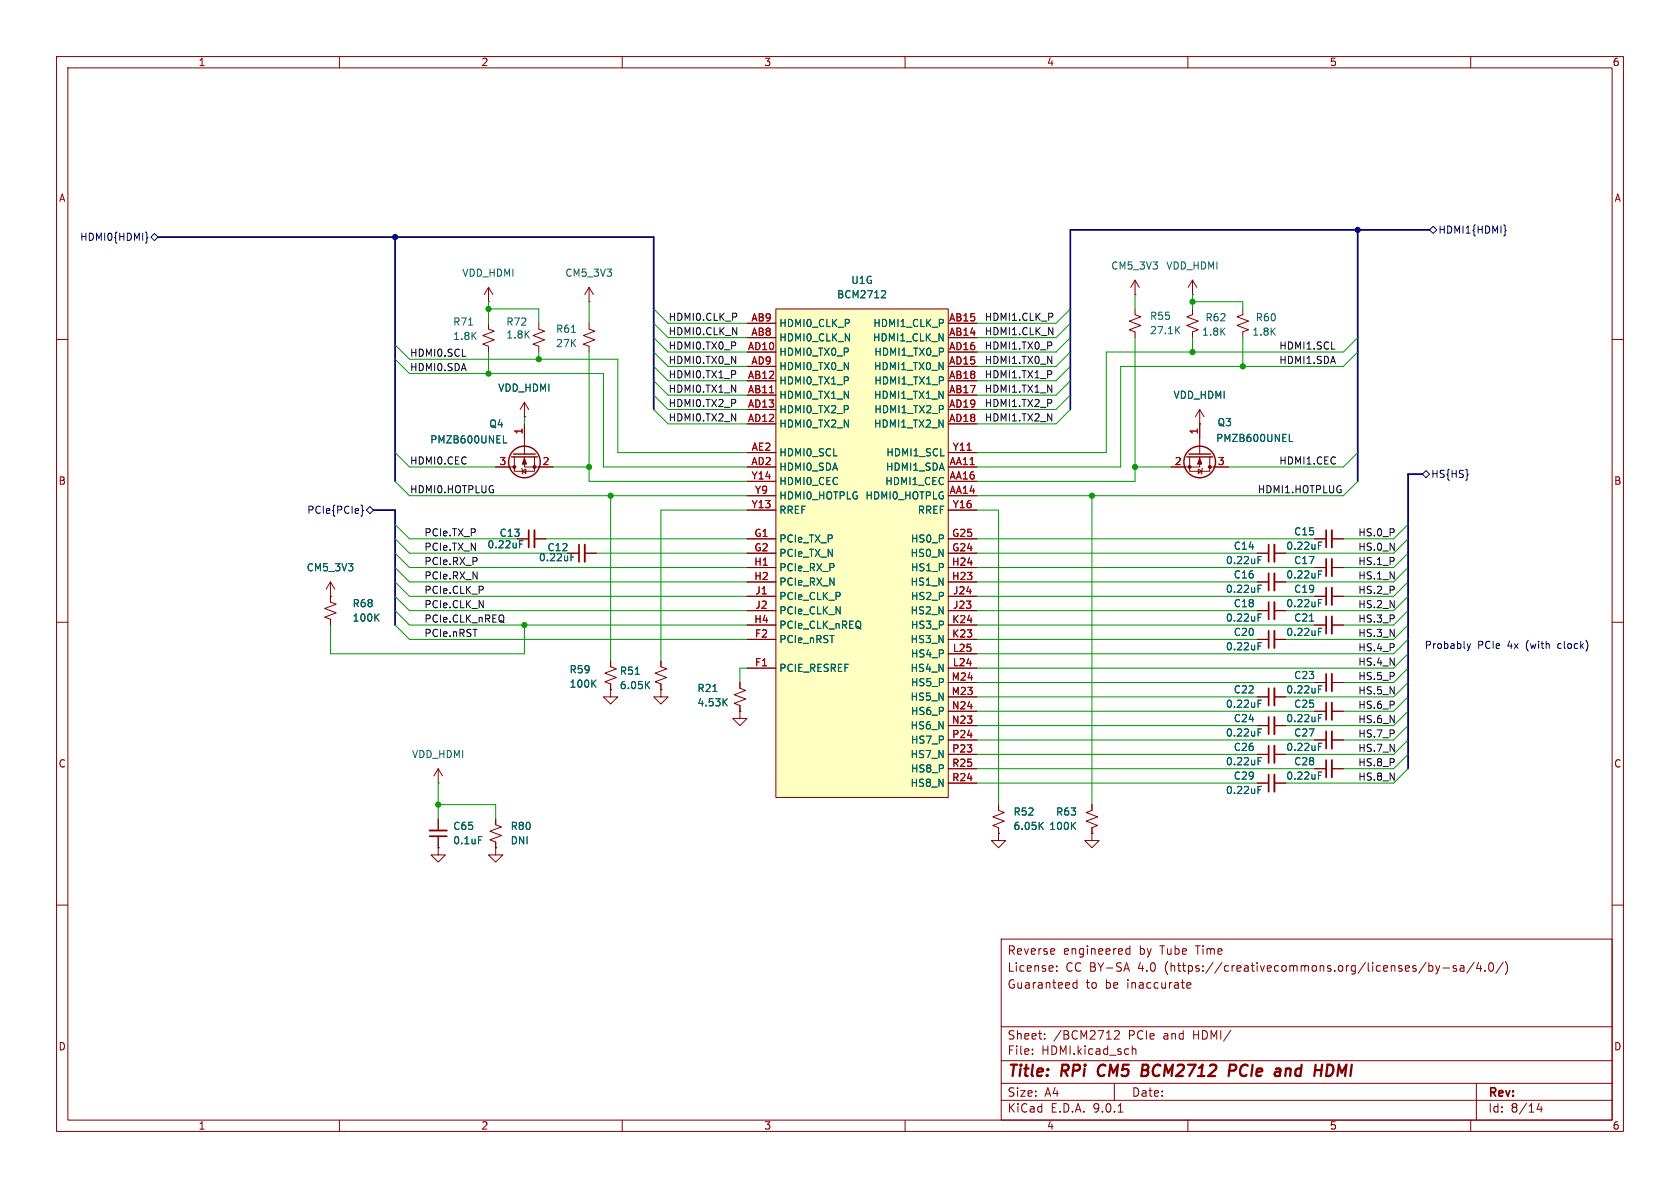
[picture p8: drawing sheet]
<svg xmlns="http://www.w3.org/2000/svg" width="297mm" height="210mm" viewBox="0 0 297 210" stroke-linecap="round" stroke-linejoin="round" font-family="sans-serif">
<g fill="none" stroke="#840000" stroke-width=".18">
<path d="M10 10h277v190h-277zM12 12h273v186h-273zM60 10v2M110 10v2M160 10v2M210 10v2M260 10v2M200.7 52.1h.1M200.7 54.6v1l1 .4-2.1 .8 2.1 .7-2.1 .8 1.1 .4v1M200.7 49.5l-.8 1.3M200.7 49.5l.7 1.3M200.7 49.5v2.6"/>
<path d="M210.8 54.6v1l-1 .4 2 .8-2 .7 2 .8-1 .4v1M210.8 52.1h.1M210.8 49.5v2.6M210.8 49.5l-.7 1.3M210.8 49.5l.8 1.3M219.7 54.6v1l-1 .4 2 .8-2 .7 2 .8-1 .4v1M10 60h2M212.1 74.9h.1M212.1 72.4l-.8 1.3M212.1 72.4l.8 1.3M212.1 72.4v7.9M285 60h2"/>
<path d="M91.4 95.3h2.1M94.5 95.3h2M100.3 97.8h2.1M103.4 97.8h2M210.3 80.8v2.5h3.6v-2.5M211.8 82.9l.7 .4-.7 .4zM212.1 80.8v1.8h-5.1M212.6 82.8l-.1 .1v.8l-.2 .1M213.9 82.6h3.3M232.4 95.3h2M235.5 95.3h2M10 110h2"/>
<path d="M58.4 105.4h.1M58.4 102.9l-.7 1.2M58.4 102.9l.8 1.2M58.4 102.9v2.5M222.2 102.9h2.1M222.2 108h2.1M222.2 113h2.1M225.3 102.9h2M225.3 108h2M225.3 113h2M232.4 105.4h2M232.4 100.3h2"/>
<path d="M232.4 110.5h2M235.5 105.4h2M235.5 100.3h2M235.5 110.5h2M285 110h2M77.5 138.4h.1M77.5 135.9l-.8 1.3M77.5 135.9l.7 1.3M77.5 135.9v2.5M222.2 123.2h2.1M222.2 138.4h2.1M222.2 133.4h2.1"/>
<path d="M222.2 128.3h2.1M225.3 123.2h2M225.3 138.4h2M225.3 133.4h2M225.3 128.3h2M232.4 120.7h2M232.4 125.7h2M232.4 130.8h2M232.4 135.9h2M235.5 120.7h2M235.5 125.7h2M235.5 130.8h2"/>
<path d="M235.5 135.9h2M87.6 144.8v1l1 .4-2 .7 2 .8-2 .8 1 .3v1.1M87.6 149.9v1.2h1.3l-1.3 1.3-1.2-1.3h1.2M87.6 149.9h.1M10 160h2M177 166h108v32h-108zM186.4 167.8l.1 .3-.8 .1M186.8 171.6v.1M186.8 170.8v.1M190.4 173.2v1.5M190.4 173.8l-.4-.1-.3 .3v.4l.1 .2h.6M199.2 170.2l.5 1.5"/>
<path d="M199.7 167.2v1.5M199.7 167.8l-.4-.1-.3 .3v.4l.2 .2h.5M209.8 174.2l.7-.1v-.3l-.5-.1-.2 .2 .1 .7h.6M252.6 170.2v1.5M252.6 170.8l.4-.1 .3 .3v.4l-.1 .2h-.6M253.8 170.7l.4 1M254.2 171.7l-.2 .4-.2 .1M254.5 170.7l-.3 1M255.1 171.1h1.1M257.5 170.8l-.4-.1-.2 .2 .1 .2 .5 .2v.3h-.6M258.2 170.8h.5l.1 .9M258.8 171.1h-.5a.29 .29 0 0 0-.2 .3 .29 .29 0 0 0 .2 .3l.5-.1"/>
<path d="M260.6 170.1l-1.3 2M261.4 170.1l-.4 1.1h1M261.7 170.7v1M262.5 171.6v.1M263.3 170.3l.2-.1a.81 .81 0 0 1 .6 .6 .81 .81 0 0 1-.3 .8l-.1 .1a.81 .81 0 0 1-.4-1.4zM265.7 170.1l-1.2 2M266.1 170a1.72 1.72 0 0 1 0 2.3M285 160h2M60 198v2M110 198v2M160 198v2M177 194.5h108"/>
<path d="M177 191.5h108M177 187.5h108M177 181.5h108M182.5 186.3v.1M182.5 185.5v.1M184.7 183.6v.1M184.7 182.8v.1M197 191.5v3M197 182.3l.6-.1 .2 .1 .1 .3-.9 1.1h.9M197.7 196.6h.8M200.2 184.9v1.5M200.2 185.5l.2-.1 .3 .1 .1 .9"/>
<path d="M210 198v2M260 198v2M261 191.5v6.5M272.1 195l-.4 1.1h1M272.5 195.6v1"/>
</g>
<path d="M194.4 188.5a1.27 1.27 0 0 0 0 1.6M201.9 189.2h.7M202.6 189.2l.2 .1M202.7 188.2h-.7l-.2 2 .9-.1M202.8 189.1l-.2 .1M217.3 189.3h.8a.55 .55 0 0 0 .4-.5 .55 .55 0 0 0-.3-.6h-.7l-.3 2M227.4 188.9l-.2 1.3M227.9 188.9l-.6 .2M234.7 188.2l.7 .1 .3 .4M235.7 189.4a1 1 0 0 1-1.3 .8" fill="none" stroke="#840000" stroke-width=".4"/>
<g fill="none" stroke="#840000" stroke-width=".3">
<path d="M93.5 93.7v3.1M102.4 96.3v3M234.4 93.7v3.1M234.4 98.8v3.1M224.3 101.3v3.1M224.3 106.4v3.1M224.3 111.5v3.1M234.4 103.9v3M234.4 109v3M234.4 119.1v3.1M224.3 121.7v3M224.3 126.7v3.1"/>
<path d="M224.3 131.8v3.1M224.3 136.9v3.1M234.4 124.2v3.1M234.4 129.3v3M234.4 134.4v3"/>
</g>
<g fill="none" stroke="#840000" stroke-width=".33">
<path d="M94.5 93.7v3.1M103.4 96.3v3M235.5 93.7v3.1M235.5 98.8v3.1M225.3 101.3v3.1M225.3 106.4v3.1M225.3 111.5v3.1M235.5 103.9v3M235.5 109v3M235.5 119.1v3.1M225.3 121.7v3M225.3 126.7v3.1"/>
<path d="M225.3 131.8v3.1M225.3 136.9v3.1M235.5 124.2v3.1M235.5 129.3v3M235.5 134.4v3"/>
</g>
<g fill="none" stroke="#006464" stroke-width=".18">
<path d="M208 58.3l.6 .7M208.6 57.7l-.8 .8M227.9 78h.6M91.9 96.2h.4M91.9 95.6h.6M101 98.5h.4M101 97.9h.6M233.1 96.4h.4M233.1 95.8h.6M222.4 104.1h.4M222.4 103.4h.6M222.4 109.1h.4"/>
<path d="M222.4 108.5h.6M222.4 114.2h.4M222.4 113.6h.6M231.5 109.8h.7M233.1 106.6h.4M233.1 106h.6M233.1 101.5h.4M233.1 100.9h.6M233.1 111.7h.4M233.1 111.1h.6M222.4 124.4h.4M222.4 123.8h.6"/>
<path d="M222.4 139.6h.4M222.4 139h.6M222.4 134.5h.4M222.4 133.9h.6M222.4 129.5h.4M222.4 128.8h.6M233.1 121.8h.4M233.1 121.2h.6M233.1 126.9h.4M233.1 126.3h.6M233.1 132h.4M233.1 131.4h.6"/>
<path d="M233.1 137.1h.4M233.1 136.5h.6"/>
</g>
<g fill="none" stroke="#840000" stroke-width=".25">
<path d="M209.8 80.8h4.6M210.2 80.3h3.8"/>
<circle cx="212.1" cy="81.7" r="2.79"/>
</g>
<g fill="#840000" stroke="#840000" stroke-width=".18">
<path d="M212.1 81l.4 1h-.8z"/>
<circle cx="213.9" cy="82.5" r=".25"/>
<circle cx="210.3" cy="82.5" r=".25"/>
</g>
<path d="M137.2 54.6h30.4v86.4h-30.4z" fill="#ffffc2"/>
<g fill="none" stroke="#840000" stroke-width=".18">
<path d="M86.4 57.2v1l1 .3-2.1 .8 2.1 .8-2.1 .7 1.1 .4v1M86.4 53.3h.1M86.4 50.8v2.5M86.4 50.8l-.8 1.3M86.4 50.8l.7 1.3M95.2 57.2v1l1.1 .3-2.1 .8 2.1 .8-2.1 .7 1 .4v1M104.1 57.2v1l1.1 .3-2.1 .8 2.1 .8-2.1 .7 1 .4v1M104.1 53.3h.1M104.1 50.8v2.5M104.1 50.8l-.7 1.3M104.1 50.8l.8 1.3M132.1 57.2h5.1"/>
<path d="M132.1 59.7h5.1M137.2 54.6h30.4v86.4h-30.4zM167.6 57.2h5.1M167.6 59.7h5.1M92.7 73.7h.1M92.7 71.1v2.6M92.7 74.9v5.4M92.7 71.1l-.8 1.3M92.7 71.1l.8 1.3M132.1 62.2h5.1M132.1 64.8h5.1M132.1 67.3h5.1"/>
<path d="M132.1 69.9h5.1M132.1 72.4h5.1M132.1 74.9h5.1M167.6 62.2h5.1M167.6 64.8h5.1M167.6 67.3h5.1M167.6 69.9h5.1M167.6 72.4h5.1M167.6 74.9h5.1M212.1 74.9h.1M212.1 74.9v2.6M87.6 82.6h3.3"/>
<path d="M90.9 80.8v2.5h3.6v-2.5M91.4 95.3h2.1M92.2 82.8l.1 .1v.8l.2 .1M92.3 83.3l.7-.4v.8zM92.7 80.8v1.8h5.1M94.5 95.3h2M100.3 97.8h2.1M103.4 97.8h2M132.1 80h5.1M132.1 82.6h5.1M132.1 85.1h5.1M132.1 87.6h5.1"/>
<path d="M132.1 90.2h5.1M132.1 95.3h5.1M132.1 97.8h5.1M167.6 80h5.1M167.6 82.6h5.1M167.6 85.1h5.1M167.6 87.6h5.1M167.6 90.2h5.1M167.6 95.3h5.1M167.6 97.8h5.1M207 82.6h2.5M214.6 82.6h2.6"/>
<path d="M222.2 97.8h2.1M225.3 97.8h2M232.4 95.3h2M235.5 95.3h2M58.4 105.4v1l1 .4-2 .8 2 .7-2 .8 1 .4v1M58.4 105.4h.1M107.9 116.8v1.1l1.1 .3-2.1 .8 2.1 .8-2.1 .7 1 .4v1M116.8 116.8v1.1l1.1 .3-2.1 .8 2.1 .8-2.1 .7 1 .4v1M132.1 100.3h5.1M132.1 102.9h5.1M132.1 105.4h5.1M132.1 108h5.1"/>
<path d="M132.1 110.5h5.1M132.1 113h5.1M132.1 118.1h5.1M167.6 100.3h5.1M167.6 102.9h5.1M167.6 105.4h5.1M167.6 108h5.1M167.6 110.5h5.1M167.6 113h5.1M167.6 118.1h5.1M167.6 115.6h5.1M222.2 102.9h2.1"/>
<path d="M222.2 108h2.1M222.2 113h2.1M225.3 102.9h2M225.3 108h2M225.3 113h2M232.4 100.3h2M232.4 105.4h2M232.4 110.5h2M235.5 100.3h2M235.5 105.4h2M235.5 110.5h2M107.9 121.9v1.3h1.3l-1.3 1.3-1.2-1.3h1.2"/>
<path d="M107.9 121.9h.1M116.8 121.9v1.3h1.3l-1.3 1.3-1.2-1.3h1.2M116.8 121.9h.1M130.8 125.7v1.3h1.3l-1.3 1.3-1.3-1.3h1.3M130.8 125.7h.1M130.8 120.7v1l1 .3-2 .8 2 .8-2 .7 1 .4v1M167.6 120.7h5.1M167.6 123.2h5.1M167.6 125.7h5.1M167.6 128.3h5.1M167.6 130.8h5.1M167.6 133.4h5.1"/>
<path d="M167.6 135.9h5.1M167.6 138.4h5.1M222.2 123.2h2.1M222.2 128.3h2.1M222.2 133.4h2.1M222.2 138.4h2.1M225.3 123.2h2M225.3 128.3h2M225.3 133.4h2M225.3 138.4h2M232.4 120.7h2M232.4 125.7h2"/>
<path d="M232.4 130.8h2M232.4 135.9h2M235.5 120.7h2M235.5 125.7h2M235.5 130.8h2M235.5 135.9h2M77.5 149.9v1.2h1.2l-1.2 1.3-1.3-1.3h1.3M77.5 149.9h.1M77.5 144.8v2M77.5 147.8v2.1M87.6 149.9h.1M87.6 144.8v1"/>
<path d="M87.6 148.8v1.1M176.5 142.2v1.1l1 .3-2 .8 2 .8-2 .7 1 .4v1M176.5 147.3v1.3h1.3l-1.3 1.3-1.2-1.3h1.2M176.5 147.3h.1M193 142.2v1.1l-1 .3 2.1 .8-2.1 .8 2.1 .7-1.1 .4v1M193 147.3v1.3h-1.2l1.2 1.3 1.3-1.3h-1.3M193 147.3h.1"/>
</g>
<path d="M136 69.4h.8" fill="none" stroke="#a90000" stroke-width=".18"/>
<g fill="none" stroke="#006464" stroke-width=".18">
<path d="M82.8 57.5h.8M101 58.7h.8M156 51.4h.5l.1 .3-.8 .9h.8M89 78.3h.6M227.9 78h.6M91.9 96.2h.4M91.9 95.6h.6M101 98.5h.4M101 97.9h.6M222.4 99h.4M222.4 98.4h.6M233.1 96.4h.4"/>
<path d="M233.1 95.8h.6M66.5 109.1l.5 .7M67 108.5l-.7 .8M112.3 119.2h.7M222.4 104.1h.4M222.4 103.4h.6M222.4 109.1h.4M222.4 108.5h.6M222.4 114.2h.4M222.4 113.6h.6M231.5 109.8h.7M233.1 106.6h.4"/>
<path d="M233.1 106h.6M233.1 101.5h.4M233.1 100.9h.6M233.1 111.7h.4M233.1 111.1h.6M104.8 120.8l.6 .7M105.4 120.2l-.8 .7M114.3 121l.5 .7M114.8 120.5l-.7 .7M126 122.2h.7M128 124.1l.6 .7M128.6 123.5l-.8 .7"/>
<path d="M222.4 124.4h.4M222.4 123.8h.6M222.4 139.6h.4M222.4 139h.6M222.4 129.5h.4M222.4 128.8h.6M222.4 134.5h.4M222.4 133.9h.6M233.1 121.8h.4M233.1 121.2h.6M233.1 132h.4M233.1 131.4h.6"/>
<path d="M233.1 126.9h.4M233.1 126.3h.6M233.1 137.1h.4M233.1 136.5h.6M84.6 147.9h.6M183.9 145.9l.5 .7M184.4 145.4l-.7 .7M189.6 145.9l.5 .7M190.1 145.4l-.7 .7"/>
</g>
<path d="M224.3 96.3v3M75.9 147.8h3.1" fill="none" stroke="#840000" stroke-width=".3"/>
<path d="M225.3 96.3v3M75.9 146.8h3.1" fill="none" stroke="#840000" stroke-width=".33"/>
<g fill="none" stroke="#840000" stroke-width=".25">
<path d="M90.4 80.8h4.6M90.8 80.3h3.8"/>
<circle cx="92.7" cy="81.7" r="2.79"/>
</g>
<g fill="#840000" stroke="#840000" stroke-width=".18">
<path d="M92.7 81l.4 1h-.8z"/>
<circle cx="90.9" cy="82.5" r=".25"/>
<circle cx="94.5" cy="82.5" r=".25"/>
</g>
<path d="M265.9 39.8l.2 .1v.7l.2 .1-.2 .2v.6l-.2 .2M25.8 41l.2 .2v.6l.1 .2-.1 .2v.6l-.2 .2M26.7 41.9l.6-.6 .6 .6-.6 .6zM252.7 40.6l.7-.6 .6 .6-.6 .7zM63.8 89.3l.3 .2v.6l.1 .2-.1 .1v.7l-.3 .1M65.4 89.5l.6 .7-.6 .6-.6-.6zM251.5 83.8l.6-.6 .6 .6-.6 .7z" fill="none" stroke="#000084" stroke-width=".18"/>
<path d="M130 70.7v.5M130 60.6v.4M130 65.6v.5M185.9 70.7v.5M185.9 60.6v.4M185.9 65.6v.5" fill="none" stroke="#0f0f0f" stroke-width=".18"/>
<path d="M27.9 41.9h87.7v30.5M69.8 41.9v43.2M240 40.6v44.5M252.7 40.6h-63.5v31.8M66 90.2h3.8v20.3M251.5 83.8h-2.6v52.1" fill="none" stroke="#000084" stroke-width=".3"/>
<g fill="none" stroke="#009600" stroke-width=".18">
<path d="M86.4 54.6h8.8v2.6M86.4 53.3v3.9M104.1 53.3v3.9M115.6 59.7l2.5 2.5h14M115.6 57.2l2.5 2.5h14M115.6 54.6l2.5 2.6h14M189.2 59.7l-2.5 2.5h-14M189.2 57.2l-2.5 2.5h-14M189.2 54.6l-2.5 2.6h-14M200.7 52.1v2.5M200.7 59.7v25.4h-28M210.8 52.1v2.5"/>
<path d="M210.8 59.7v2.5M210.8 53.3h8.9v1.3M219.7 59.7v5.1M240 59.7l-2.5 2.5h-41.9v17.8h-22.9M69.8 63.5l2.6 2.5h34.3v16.6h25.4M69.8 61l2.6 2.5h36.8v16.5h22.9M86.4 62.2v3.8M92.7 73.7v1.2M95.2 62.2v1.3M104.1 62.2v22.9h28M115.6 62.2l2.5 2.6h14M115.6 67.3l2.5 2.6h14"/>
<path d="M115.6 64.8l2.5 2.5h14M115.6 72.4l2.5 2.5h14M115.6 69.9l2.5 2.5h14M189.2 62.2l-2.5 2.6h-14M189.2 67.3l-2.5 2.6h-14M189.2 64.8l-2.5 2.5h-14M189.2 72.4l-2.5 2.5h-14M189.2 69.9l-2.5 2.5h-14M240 62.2l-2.5 2.6h-39.4v17.8h-25.4M69.8 95.3l2.6 2.5h27.9M69.8 92.7l2.6 2.6h19M69.8 80l2.6 2.6h15.2"/>
<path d="M69.8 85.1l2.6 2.5h59.7M69.8 97.8l2.6 2.5h59.7M96.5 95.3h35.6M97.8 82.6h6.3M105.4 97.8h26.7M107.9 87.6v29.2M132.1 90.2h-15.3v26.6M172.7 97.8h49.5M172.7 95.3h59.7M172.7 90.2h3.8v52M193 87.6v54.6M200.7 82.6h6.3"/>
<path d="M240 80l-2.5 2.6h-20.3M240 85.1l-2.5 2.5h-64.8M248.9 95.3l-2.5 2.5h-19.1M248.9 92.7l-2.5 2.6h-8.9M248.9 97.8l-2.5 2.5h-8.9M58.4 110.5v5.1h34.3v-5.1M69.8 105.4l2.6 2.6h59.7M69.8 110.5l2.6 2.5h59.7M69.8 100.3l2.6 2.6h59.7M69.8 102.9l2.6 2.5h59.7M69.8 108l2.6 2.5h59.7M132.1 118.1h-1.3v2.6"/>
<path d="M172.7 108h49.5M172.7 113h49.5M172.7 102.9h49.5M172.7 105.4h59.7M172.7 100.3h59.7M172.7 110.5h59.7M248.9 105.4l-2.5 2.6h-19.1M248.9 110.5l-2.5 2.5h-19.1M248.9 100.3l-2.5 2.6h-19.1M248.9 118.1l-2.5 2.6h-8.9M248.9 102.9l-2.5 2.5h-8.9M248.9 115.6l-2.5 2.5h-73.7"/>
<path d="M248.9 108l-2.5 2.5h-8.9M248.9 113l-2.5 2.6h-73.7M77.5 138.4v6.4M172.7 120.7h59.7M172.7 125.7h59.7M172.7 135.9h59.7M172.7 130.8h59.7M172.7 123.2h49.5M172.7 128.3h49.5M172.7 138.4h49.5M172.7 133.4h49.5M248.9 123.2l-2.5 2.5h-8.9"/>
<path d="M248.9 133.4l-2.5 2.5h-8.9M248.9 128.3l-2.5 2.5h-8.9M248.9 120.7l-2.5 2.5h-19.1M248.9 125.7l-2.5 2.6h-19.1M248.9 135.9l-2.5 2.5h-19.1M248.9 130.8l-2.5 2.6h-19.1M77.5 142.2h10.1v2.6"/>
</g>
<path d="M259.4 113.8l.3 .8M259.7 114.6l-.3 .5M260 113.8l-.3 .8" fill="none" stroke="#0000c2" stroke-width=".18"/>
<g fill="#000084" stroke="#000084" stroke-width=".18">
<circle cx="240" cy="40.6" r=".46"/>
<circle cx="69.8" cy="41.9" r=".46"/>
</g>
<g fill="#009600" stroke="#009600" stroke-width=".18">
<circle cx="210.8" cy="53.3" r=".46"/>
<circle cx="219.7" cy="64.8" r=".46"/>
<circle cx="193" cy="87.6" r=".46"/>
<circle cx="210.8" cy="62.2" r=".46"/>
<circle cx="200.7" cy="82.6" r=".46"/>
<circle cx="107.9" cy="87.6" r=".46"/>
<circle cx="86.4" cy="54.6" r=".46"/>
<circle cx="86.4" cy="66" r=".46"/>
<circle cx="95.2" cy="63.5" r=".46"/>
<circle cx="104.1" cy="82.6" r=".46"/>
<circle cx="92.7" cy="110.5" r=".46"/>
<circle cx="77.5" cy="142.2" r=".46"/>
</g>
<g font-size="2.8" fill="#840000">
<text x="178" y="190.9">Title:</text>
<text x="187.7" y="190.9">RPi</text>
<text x="194.9" y="190.9">CM5</text>
<text x="203.4" y="190.9">BCM2712</text>
<text x="219.7" y="190.9">PCIe</text>
<text x="228.7" y="190.9">and</text>
<text x="236.4" y="190.9">HDMI</text>
</g>
<g font-size="2.1" fill="#840000">
<text x="178" y="172">License:</text>
<text x="178" y="169">Reverse</text>
<text x="187.9" y="169">engineered</text>
<text x="188.4" y="172">CC BY-SA</text>
<text x="201.3" y="172">4.0</text>
<text x="201.5" y="169">by</text>
<text x="205.3" y="169">Tube</text>
<text x="206.2" y="172">(https://creativecommons.org/licenses/by-sa/4.0/)</text>
<text x="211.7" y="169">Time</text>
<text x="178" y="175">Guaranteed</text>
<text x="191.9" y="175">to</text>
<text x="195.5" y="175">be</text>
<text x="199.4" y="175">inaccurate</text>
<text x="178" y="184">Sheet:</text>
<text x="186.2" y="184">/BCM2712</text>
<text x="199.5" y="184">PCIe</text>
<text x="205.8" y="184">and</text>
<text x="211.2" y="184">HDMI/</text>
<text x="178" y="186.7">File:</text>
<text x="184.1" y="186.7">HDMI.kicad_sch</text>
<text x="178" y="196.9">KiCad</text>
<text x="178" y="194.1">Size:</text>
<text x="184.7" y="194.1">A4</text>
<text x="185.7" y="196.9">E.D.A.</text>
<text x="193.3" y="196.9">9.0.1</text>
<text x="200" y="194.1">Date:</text>
<text x="263" y="194.3">Rev:</text>
<text x="263" y="196.9">Id:</text>
<text x="267.1" y="196.9">8/14</text>
</g>
<g font-size="1.8" fill="#840000">
<text x="35" y="11.9">1</text>
<text x="85" y="11.9">2</text>
<text x="135" y="11.9">3</text>
<text x="185" y="11.9">4</text>
<text x="235" y="11.9">5</text>
<text x="285" y="11.9">6</text>
<text x="10.3" y="35.9">A</text>
<text x="285.3" y="35.9">A</text>
<text x="10.3" y="85.9">B</text>
<text x="285.3" y="85.9">B</text>
<text x="10.3" y="135.9">C</text>
<text x="285.3" y="135.9">C</text>
<text x="10.3" y="185.9">D</text>
<text x="285.3" y="185.9">D</text>
<text x="35" y="199.9">1</text>
<text x="85" y="199.9">2</text>
<text x="135" y="199.9">3</text>
<text x="185" y="199.9">4</text>
<text x="235" y="199.9">5</text>
<text x="285" y="199.9">6</text>
</g>
<g font-size="1.8" fill="#000084">
<text x="254.2" y="41.5">HDMI1{HDMI}</text>
<text x="14.1" y="42.8">HDMI0{HDMI}</text>
<text x="252.9" y="84.7">HS{HS}</text>
<text x="54.2" y="91">PCIe{PCIe}</text>
</g>
<g font-size="1.8" fill="#006464">
<text x="196.4" y="47.9">CM5_3V3</text>
<text x="206.1" y="47.9">VDD_HDMI</text>
<text x="81.6" y="49.1">VDD_HDMI</text>
<text x="99.8" y="49.1">CM5_3V3</text>
<text x="147.9" y="52.9">BCM2712</text>
<text x="150.4" y="50.4">U1G</text>
<text x="80" y="57.8">R71</text>
<text x="89.4" y="57.8">R72</text>
<text x="98.2" y="59">R61</text>
<text x="137.7" y="58">HDMI0_CLK_P</text>
<text x="154.3" y="58">HDMI1_CLK_P</text>
<text x="203.2" y="59.3">27.1K</text>
<text x="203.2" y="56.7">R55</text>
<text x="212.4" y="59.5">1.8K</text>
<text x="213" y="57">R62</text>
<text x="221.3" y="59.5">1.8K</text>
<text x="221.9" y="57">R60</text>
<text x="80" y="60.3">1.8K</text>
<text x="89.4" y="60">1.8K</text>
<text x="98.2" y="61.6">27K</text>
<text x="137.7" y="60.6">HDMI0_CLK_N</text>
<text x="137.7" y="63.1">HDMI0_TX0_P</text>
<text x="137.7" y="65.6">HDMI0_TX0_N</text>
<text x="154.2" y="60.6">HDMI1_CLK_N</text>
<text x="154.4" y="65.6">HDMI1_TX0_N</text>
<text x="154.5" y="63.1">HDMI1_TX0_P</text>
<text x="88" y="69.4">VDD_HDMI</text>
<text x="137.7" y="68.2">HDMI0_TX1_P</text>
<text x="137.7" y="70.7">HDMI0_TX1_N</text>
<text x="154.4" y="70.7">HDMI1_TX1_N</text>
<text x="154.5" y="68.2">HDMI1_TX1_P</text>
<text x="207.4" y="70.7">VDD_HDMI</text>
<text x="86.4" y="75.8">Q4</text>
<text x="137.7" y="73.3">HDMI0_TX2_P</text>
<text x="137.7" y="75.8">HDMI0_TX2_N</text>
<text x="154.4" y="75.8">HDMI1_TX2_N</text>
<text x="154.5" y="73.3">HDMI1_TX2_P</text>
<text x="215.1" y="75.5">Q3</text>
<text x="76" y="78.6">PMZB600UNEL</text>
<text x="137.7" y="80.9">HDMI0_SCL</text>
<text x="137.7" y="83.4">HDMI0_SDA</text>
<text x="156.5" y="83.4">HDMI1_SDA</text>
<text x="156.6" y="80.9">HDMI1_SCL</text>
<text x="214.9" y="78.3">PMZB600UNEL</text>
<text x="137.7" y="86">HDMI0_CEC</text>
<text x="137.7" y="88.5">HDMI0_HOTPLG</text>
<text x="152.9" y="88.5">HDMI0_HOTPLG</text>
<text x="156.4" y="86">HDMI1_CEC</text>
<text x="88.2" y="95.1">C13</text>
<text x="137.7" y="91">RREF</text>
<text x="162.2" y="91">RREF</text>
<text x="228.7" y="94.8">C15</text>
<text x="54.1" y="101.2">CM5_3V3</text>
<text x="86.1" y="97.1">0.22uF</text>
<text x="95.2" y="99.4">0.22uF</text>
<text x="96.7" y="97.6">C12</text>
<text x="137.7" y="96.1">PCIe_TX_P</text>
<text x="137.7" y="98.7">PCIe_TX_N</text>
<text x="137.7" y="101.2">PCIe_RX_P</text>
<text x="160.9" y="98.7">HS0_N</text>
<text x="160.9" y="96.1">HS0_P</text>
<text x="160.9" y="101.2">HS1_P</text>
<text x="216.6" y="99.9">0.22uF</text>
<text x="218" y="97.4">C14</text>
<text x="227.3" y="97.4">0.22uF</text>
<text x="228.7" y="99.9">C17</text>
<text x="62.2" y="107.5">R68</text>
<text x="137.7" y="103.7">PCIe_RX_N</text>
<text x="137.7" y="106.3">PCIe_CLK_P</text>
<text x="160.9" y="103.7">HS1_N</text>
<text x="160.9" y="106.3">HS2_P</text>
<text x="216.6" y="105">0.22uF</text>
<text x="218" y="102.5">C16</text>
<text x="218" y="107.5">C18</text>
<text x="227.3" y="107.5">0.22uF</text>
<text x="227.3" y="102.5">0.22uF</text>
<text x="228.7" y="105">C19</text>
<text x="62.2" y="110.1">100K</text>
<text x="137.7" y="108.8">PCIe_CLK_N</text>
<text x="137.7" y="111.4">PCIe_CLK_nREQ</text>
<text x="137.7" y="113.9">PCIe_nRST</text>
<text x="160.9" y="108.8">HS2_N</text>
<text x="160.9" y="113.9">HS3_N</text>
<text x="160.9" y="111.4">HS3_P</text>
<text x="216.6" y="110.1">0.22uF</text>
<text x="218" y="112.6">C20</text>
<text x="227.3" y="112.6">0.22uF</text>
<text x="228.7" y="110.1">C21</text>
<text x="100.6" y="119.2">R59</text>
<text x="109.5" y="119.5">R51</text>
<text x="137.7" y="119">PCIE_RESREF</text>
<text x="160.9" y="119">HS4_N</text>
<text x="160.9" y="116.4">HS4_P</text>
<text x="216.6" y="115.2">0.22uF</text>
<text x="100.6" y="121.8">100K</text>
<text x="109.5" y="122">6.05K</text>
<text x="123.2" y="125.1">4.53K</text>
<text x="123.2" y="122.5">R21</text>
<text x="160.9" y="124.1">HS5_N</text>
<text x="160.9" y="121.5">HS5_P</text>
<text x="216.6" y="125.3">0.22uF</text>
<text x="218" y="122.8">C22</text>
<text x="227.3" y="122.8">0.22uF</text>
<text x="228.7" y="120.2">C23</text>
<text x="228.7" y="125.3">C25</text>
<text x="160.9" y="129.1">HS6_N</text>
<text x="160.9" y="126.6">HS6_P</text>
<text x="160.9" y="131.7">HS7_P</text>
<text x="216.6" y="130.4">0.22uF</text>
<text x="218" y="127.9">C24</text>
<text x="227.3" y="127.9">0.22uF</text>
<text x="228.7" y="130.4">C27</text>
<text x="72.7" y="134.2">VDD_HDMI</text>
<text x="160.9" y="134.2">HS7_N</text>
<text x="160.9" y="136.8">HS8_P</text>
<text x="216.6" y="135.5">0.22uF</text>
<text x="218" y="132.9">C26</text>
<text x="227.3" y="132.9">0.22uF</text>
<text x="228.7" y="135.5">C28</text>
<text x="160.9" y="139.3">HS8_N</text>
<text x="216.6" y="140.6">0.22uF</text>
<text x="218" y="138">C29</text>
<text x="227.3" y="138">0.22uF</text>
<text x="80" y="146.9">C65</text>
<text x="80" y="149.4">0.1uF</text>
<text x="90.2" y="149.5">DNI</text>
<text x="90.2" y="146.9">R80</text>
<text x="179.1" y="146.9">6.05K</text>
<text x="179.1" y="144.4">R52</text>
<text x="185.4" y="146.9">100K</text>
<text x="186.6" y="144.4">R63</text>
</g>
<g font-size="1.8" fill="#0f0f0f">
<text x="118.1" y="56.8">HDMI0.CLK_P</text>
<text x="118.1" y="59.3">HDMI0.CLK_N</text>
<text x="174" y="59.3">HDMI1.CLK_N</text>
<text x="174" y="56.8">HDMI1.CLK_P</text>
<text x="72.4" y="63.2">HDMI0.SCL</text>
<text x="72.4" y="65.7">HDMI0.SDA</text>
<text x="118.1" y="64.4">HDMI0.TX0_N</text>
<text x="118.1" y="61.9">HDMI0.TX0_P</text>
<text x="174" y="61.9">HDMI1.TX0_P</text>
<text x="174" y="64.4">HDMI1.TX0_N</text>
<text x="226.1" y="64.4">HDMI1.SDA</text>
<text x="226.1" y="61.9">HDMI1.SCL</text>
<text x="118.1" y="67">HDMI0.TX1_P</text>
<text x="118.1" y="69.5">HDMI0.TX1_N</text>
<text x="174" y="67">HDMI1.TX1_P</text>
<text x="174" y="69.5">HDMI1.TX1_N</text>
<text x="118.1" y="72">HDMI0.TX2_P</text>
<text x="118.1" y="74.6">HDMI0.TX2_N</text>
<text x="174" y="74.6">HDMI1.TX2_N</text>
<text x="174" y="72">HDMI1.TX2_P</text>
<text x="72.4" y="82.2">HDMI0.CEC</text>
<text x="226.1" y="82.2">HDMI1.CEC</text>
<text x="72.4" y="87.3">HDMI0.HOTPLUG</text>
<text x="222.2" y="87.3">HDMI1.HOTPLUG</text>
<text x="74.9" y="94.9">PCIe.TX_P</text>
<text x="240" y="94.9">HS.0_P</text>
<text x="74.9" y="100">PCIe.RX_P</text>
<text x="74.9" y="97.4">PCIe.TX_N</text>
<text x="240" y="100">HS.1_P</text>
<text x="240" y="97.4">HS.0_N</text>
<text x="74.9" y="105.1">PCIe.CLK_P</text>
<text x="74.9" y="102.5">PCIe.RX_N</text>
<text x="74.9" y="107.6">PCIe.CLK_N</text>
<text x="240" y="102.5">HS.1_N</text>
<text x="240" y="105.1">HS.2_P</text>
<text x="240" y="107.6">HS.2_N</text>
<text x="74.9" y="112.7">PCIe.nRST</text>
<text x="74.9" y="110.1">PCIe.CLK_nREQ</text>
<text x="240" y="112.7">HS.3_N</text>
<text x="240" y="110.1">HS.3_P</text>
<text x="240" y="115.2">HS.4_P</text>
<text x="240" y="117.8">HS.4_N</text>
<text x="240" y="125.4">HS.6_P</text>
<text x="240" y="122.8">HS.5_N</text>
<text x="240" y="120.3">HS.5_P</text>
<text x="240" y="127.9">HS.6_N</text>
<text x="240" y="130.5">HS.7_P</text>
<text x="240" y="135.5">HS.8_P</text>
<text x="240" y="133">HS.7_N</text>
<text x="240" y="138.1">HS.8_N</text>
</g>
<g font-size="1.8" fill="#a90000">
<text x="132.7" y="56.9">AB9</text>
<text x="132.7" y="59.4">AB8</text>
<text x="167.7" y="56.9">AB15</text>
<text x="167.7" y="59.4">AB14</text>
<text x="132.1" y="62">AD10</text>
<text x="132.7" y="64.5">AD9</text>
<text x="167.7" y="62">AD16</text>
<text x="167.7" y="64.5">AD15</text>
<text x="132.1" y="67.1">AB12</text>
<text x="132.1" y="69.6">AB11</text>
<text x="167.7" y="67.1">AB18</text>
<text x="167.7" y="69.6">AB17</text>
<text x="92.5" y="76.9" transform="rotate(-90 92.5 76.9)">1</text>
<text x="132.1" y="72.1">AD13</text>
<text x="132.1" y="74.7">AD12</text>
<text x="167.7" y="72.1">AD19</text>
<text x="167.7" y="74.7">AD18</text>
<text x="211.8" y="76.9" transform="rotate(-90 211.8 76.9)">1</text>
<text x="88.2" y="82.3">3</text>
<text x="95.8" y="82.3">2</text>
<text x="132.7" y="82.3">AD2</text>
<text x="132.8" y="79.8">AE2</text>
<text x="167.8" y="82.3">AA11</text>
<text x="168.3" y="79.8">Y11</text>
<text x="207.6" y="82.3">2</text>
<text x="215.2" y="82.3">3</text>
<text x="132.8" y="84.8">Y14</text>
<text x="132.8" y="89.9">Y13</text>
<text x="133.4" y="87.4">Y9</text>
<text x="167.8" y="84.8">AA16</text>
<text x="167.8" y="87.4">AA14</text>
<text x="168.3" y="89.9">Y16</text>
<text x="133.3" y="95">G1</text>
<text x="168.2" y="95">G25</text>
<text x="133.2" y="100.1">H1</text>
<text x="133.3" y="97.5">G2</text>
<text x="168.2" y="100.1">H24</text>
<text x="168.2" y="97.5">G24</text>
<text x="133.2" y="102.6">H2</text>
<text x="133.4" y="105.2">J1</text>
<text x="133.4" y="107.7">J2</text>
<text x="168.2" y="102.6">H23</text>
<text x="168.4" y="105.2">J24</text>
<text x="168.4" y="107.7">J23</text>
<text x="133.2" y="110.2">H4</text>
<text x="133.4" y="112.8">F2</text>
<text x="168.2" y="110.2">K24</text>
<text x="168.2" y="112.8">K23</text>
<text x="133.4" y="117.9">F1</text>
<text x="168.4" y="115.3">L25</text>
<text x="168.4" y="117.9">L24</text>
<text x="168.1" y="120.4">M24</text>
<text x="168.1" y="122.9">M23</text>
<text x="168.2" y="125.5">N24</text>
<text x="168.2" y="128">N23</text>
<text x="168.2" y="130.6">P24</text>
<text x="168.2" y="133.1">P23</text>
<text x="168.2" y="135.6">R25</text>
<text x="168.2" y="138.2">R24</text>
</g>
<g font-size="1.8" fill="#0000c2">
<text x="251.8" y="114.9">Probably</text>
<text x="261.2" y="114.9">PCIe</text>
<text x="266.6" y="114.9">4x</text>
<text x="270" y="114.9">(with</text>
<text x="275.9" y="114.9">clock)</text>
</g>
</svg>
